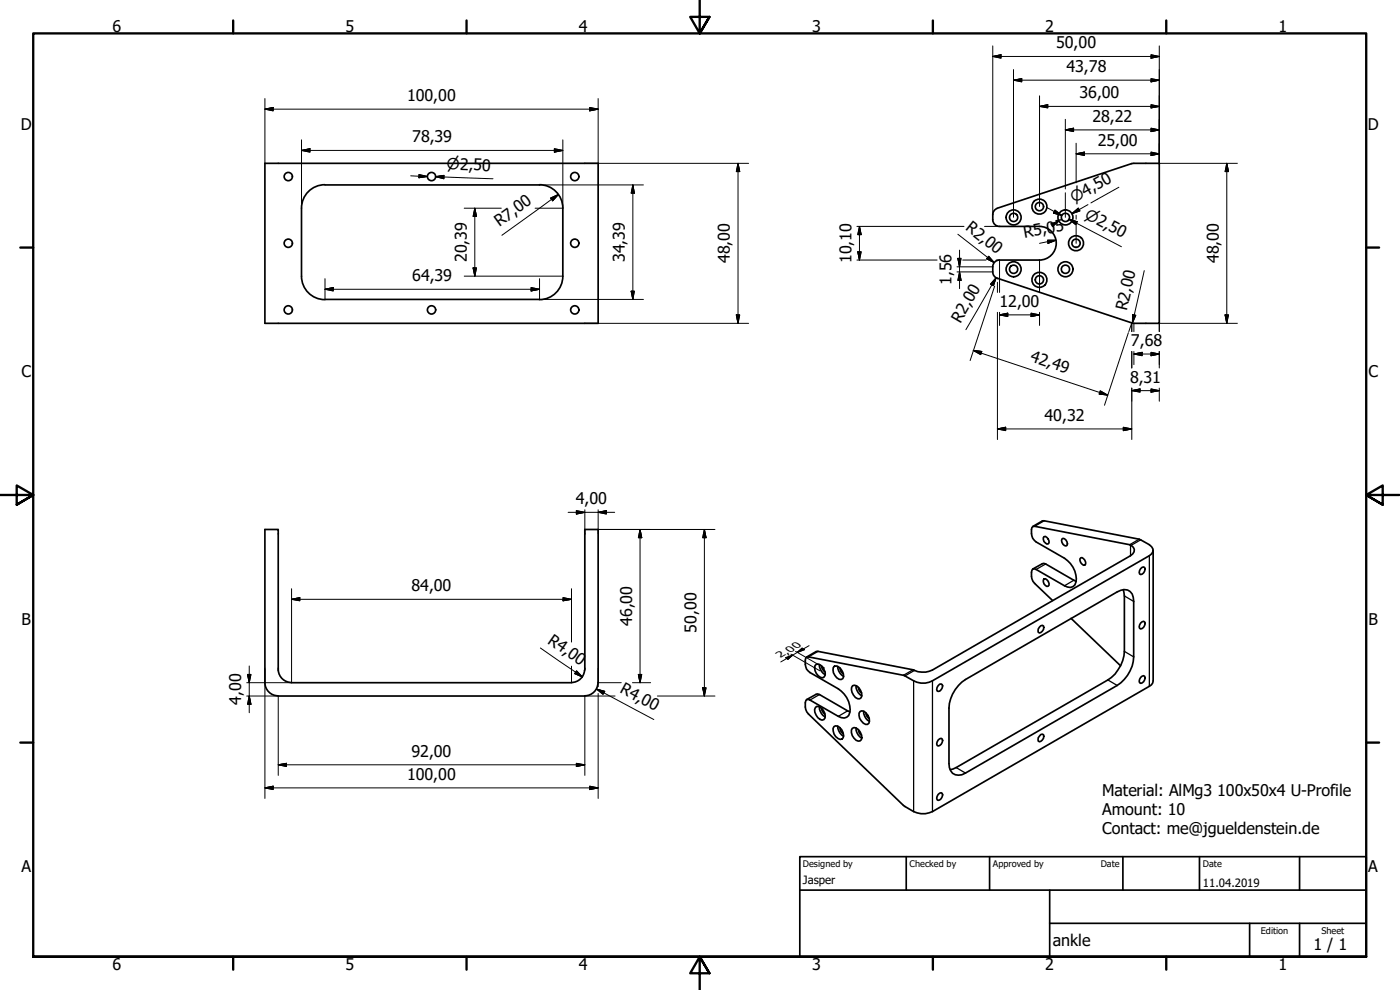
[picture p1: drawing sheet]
<svg xmlns="http://www.w3.org/2000/svg" width="420mm" height="297mm" viewBox="0 0 420 297" stroke-linecap="round" stroke-linejoin="round" font-family="sans-serif">
<!-- layer: Visible (ISO) -->
<g fill="none" stroke="#000" stroke-width=".51">
<path d="M79.5 49h100v48h-100zM97.5 55.4a7 7 0 0 0-7 7M97.5 55.5h64.4M161.9 55.4a7 7 0 0 1 7 7M339.7 49.1l-40.4 13.4M340.3 49l-.7 .1M340.3 49h7.6v48h-7.6M90.5 62.5v20.4M168.9 62.5v20.4M299.3 62.5a2 2 0 0 0-1.4 1.9 2.92 2.92 0 0 0 1 3.3l1 .2h12.1a5 5 0 0 1 5 5.1 5 5 0 0 1-5.1 5h-11.9a2 2 0 0 0-2.1 2v1.6M90.5 82.9a7 7 0 0 0 7 7M97.5 89.8h64.4"/>
<path d="M168.9 82.9a7 7 0 0 1-7 7M297.9 81.6a2 2 0 0 0 1.4 1.9M299.3 83.5l40.4 13.4M339.6 96.9l.7 .1M309.9 158l2.9-1.7h.6l28.5 5.5a7 7 0 0 1 4.1 2.9v.8l-.4 .7-.7 .5-65.1 37.6a5.8 5.8 0 0 1-5.6 0l-3.1-1.7-28.5-5.5-.5 .1a3.6 3.6 0 0 0 1 4.6l8.5 4.9a6.9 6.9 0 0 1 3.1 8 2.18 2.18 0 0 1-3.1 .2l-8.5-4.9-1-.1a3.9 3.9 0 0 0 .5 4.3l28.5 27.5a8.1 8.1 0 0 0 8.7 1.8l65.8-38 .5-1.2v-39.2M309.9 170.7l3.3-1.7 9.8 5.4M313.3 161a1.43 1.43 0 0 1 1.3 2.2 1.43 1.43 0 0 1-1.3-2.2zM313.3 173.7a1.43 1.43 0 0 1 1.3 2.2 1.43 1.43 0 0 1-1.3-2.2zM318.7 161.7l.3-.2a1.6 1.6 0 0 1 1.2 2.1l-.3 .2a1.6 1.6 0 0 1-1.2-2.1zM324.4 167.4a1.43 1.43 0 0 1 1.2 2.1 1.43 1.43 0 0 1-1.2-2.1zM337.1 176.9l.3 1.9v16.6a10.9 10.9 0 0 1-4.9 8.6l-45.5 26.3-1.8 .6M342.3 170.6l.9-.5 .3 .2a1.62 1.62 0 0 1-1.2 2.1l-.3-.2-.1-.4z"/>
<path d="M244.6 199.7l.4-.4a2.64 2.64 0 0 1 2.3 3.8 1.68 1.68 0 0 1-2.3-1.1l-.4-.8zM245.9 199.4a3.4 3.4 0 0 0 1.7 3M246.6 199.9a1.9 1.9 0 0 0 1 1.6M250.4 199.9a2.72 2.72 0 0 1 2.5 3.7 1.61 1.61 0 0 1-2.3-.9 2.16 2.16 0 0 1-.2-2.8zM251.4 199.9a3.5 3.5 0 0 0 1.8 3M312.4 187.8l.4-.2 .4 .2a1.62 1.62 0 0 1-1.2 2.1l-.4-.2a1.69 1.69 0 0 1 .8-1.9zM315.9 180.2l-5.4-5.1a3.9 3.9 0 0 1-.6-4.4l1.1 .2 8.5 4.9a2.16 2.16 0 0 0 2.5 .2 2.16 2.16 0 0 0 1-2.3 7.7 7.7 0 0 0-3.5-6.2l-8.5-4.9a3.5 3.5 0 0 1-1-4.6l.5-.1 28.5 5.5a1.73 1.73 0 0 1 1.4 1.6 1.73 1.73 0 0 1-1.1 1.7l-59.5 34.3a6.6 6.6 0 0 1-5.8 0l-28.5-5.6-.6 .1-2.8 1.7M321.4 185.5l14.9 14.3M342.3 186.9l.9-.5 .3 .2a1.62 1.62 0 0 1-1.2 2.1l-.3-.2-.1-.4zM87.5 204.8a4 4 0 0 1-4-3.6v-42.3h-4v42.3a8 8 0 0 0 .7 5.8 4 4 0 0 0 3.3 1.8h92a4.1 4.1 0 0 0 4-4M87.5 204.8h84M171.5 204.8a4.1 4.1 0 0 0 4-4v-41.9h4v45.9"/>
<path d="M242.1 209.9l3.3-1.7 9.7 5.4M244.7 212.3l.4-.4a2.73 2.73 0 0 1 2.2 4 1.91 1.91 0 0 1-2.4-1.3l-.4-.9v-.8zM245.9 212.1a3.4 3.4 0 0 0 1.7 3M246.6 212.6a1.9 1.9 0 0 0 1 1.6M250.3 218l.4-.2a2.66 2.66 0 0 1 2 3.9 2.3 2.3 0 0 1-2.6-2.3l-.1-.8zM251.4 217.9a3.7 3.7 0 0 0 1.8 3M252.1 218.4a1.91 1.91 0 0 0 .9 1.7M252.1 200.4a1.91 1.91 0 0 0 .9 1.7M255.8 218.6a1.68 1.68 0 0 1 2.3 1 2 2 0 0 1 0 2.7 2.67 2.67 0 0 1-2.3-3.7zM255.9 205.7a1.94 1.94 0 0 1 2.4 1.4 1.7 1.7 0 0 1-.3 2.6 2.74 2.74 0 0 1-2.1-4zM256.9 205.7a3.4 3.4 0 0 0 1.7 3.1M256.9 218.4a3.4 3.4 0 0 0 1.7 3.1"/>
<path d="M257.6 218.9a1.9 1.9 0 0 0 1 1.7M257.6 206.2a1.9 1.9 0 0 0 1 1.7M258.1 213.5a1.73 1.73 0 0 1 2.4 1.2 1.91 1.91 0 0 1-.2 2.6 2.78 2.78 0 0 1-2.2-3.8zM259.2 213.4a3.2 3.2 0 0 0 1.7 3M259.9 213.9a1.9 1.9 0 0 0 1 1.7M281.6 205.7l.4-.4 .8 .1a1.4 1.4 0 0 1-1.6 1.9v-1.1zM287.7 205.7l2.1-1.8 45.5-26.3a3.1 3.1 0 0 1 4.5 .6l.4 2.3v16.6a10.9 10.9 0 0 1-4.9 8.6l-45.5 26.3a3 3 0 0 1-3.5 .3 3 3 0 0 1-1.5-3.2v-16.6a10.7 10.7 0 0 1 2.9-6.8zM342.3 203.2l.9-.5 .3 .2a1.62 1.62 0 0 1-1.2 2.1l-.3-.2-.1-.4zM281.6 222l.8-.5 .4 .2a1.62 1.62 0 0 1-1.2 2.1l-.4-.2-.1-.4zM281.6 238.4l.8-.5 .4 .1a1.62 1.62 0 0 1-1.2 2.1l-.4-.1-.1-.5zM312.4 220.4l.4-.1 .4 .2a1.62 1.62 0 0 1-1.2 2.1l-.4-.2a1.69 1.69 0 0 1 .8-2z"/>
<circle cx="86.5" cy="53" r="1.24"/>
<circle cx="129.5" cy="53" r="1.24"/>
<circle cx="172.5" cy="53" r="1.24"/>
<circle cx="86.5" cy="73" r="1.24"/>
<circle cx="172.5" cy="73" r="1.24"/>
<circle cx="304.2" cy="65.2" r="1.24"/>
<circle cx="304.2" cy="65.2" r="2.25"/>
<circle cx="311.9" cy="62" r="1.24"/>
<circle cx="311.9" cy="62" r="2.25"/>
<circle cx="319.8" cy="65.2" r="2.25"/>
<circle cx="319.8" cy="65.2" r="1.24"/>
<circle cx="322.9" cy="73" r="2.25"/>
<circle cx="322.9" cy="73" r="1.24"/>
<circle cx="86.5" cy="93" r="1.24"/>
<circle cx="129.5" cy="93" r="1.24"/>
<circle cx="172.5" cy="93" r="1.24"/>
<circle cx="304.2" cy="80.8" r="1.24"/>
<circle cx="304.2" cy="80.8" r="2.25"/>
<circle cx="311.9" cy="84" r="2.25"/>
<circle cx="311.9" cy="84" r="1.24"/>
<circle cx="319.8" cy="80.8" r="2.25"/>
<circle cx="319.8" cy="80.8" r="1.24"/>
</g>
<!-- layer: Visible Narrow (ISO) -->
<g fill="none" stroke="#000" stroke-width=".38">
<path d="M313.4 156.3l-2.9 1.6M313.8 169.2l-2.8 1.7M322.3 174.1l-2.8 1.7M337.4 178.8l2.8 1.7M339.3 163.5v3.2M341.9 161.8l-2.9 1.6M342.3 162l-2.8 1.6M344.9 166.7v39.2M245.5 195.4l-2.9 1.7M337.4 195.4l2.8 1.7M245.9 208.4l-2.8 1.6M254.4 213.3l-2.8 1.6"/>
<path d="M274 201l-2.9 1.6M274.2 204.3v39.2M274.4 201.2l-2.8 1.6M279.8 204.3v39.2M332.5 204l2.8 1.7M287 230.3l2.8 1.7"/>
</g>
<!-- layer: Border (ISO) -->
<g fill="none" stroke="#000" stroke-width=".7">
<path d="M70 6.1v3.9M140 6.1v3.9M210 0v10l-2.9-4.9h5.8l-2.9 4.9 2.9-4.9M280 6.1v3.9M350 6.1v3.9M6.1 74.3h3.9M410 74.3h3.9M0 148.5h10l-5-2.8v5.7l5-2.9-5 2.9M420 148.5h-10l5-2.8v5.7l-5-2.9 5 2.9M6.1 222.8h3.9M410 222.8h3.9M10 287.1v-277.1h400v277.1h-400h400"/>
<path d="M70 287.1v3.8M140 287.1v3.8M212.9 292l-2.9-4.9 2.9 4.9h-5.8l2.9-4.9v9.9M280 287.1v3.8M350 287.1v3.8"/>
</g>
<!-- layer: Title (ISO) -->
<path d="M240 257h170v30.1h-170zM272 257v10.1M297 257v10.1M337 257v10.1M360 257v10.1M390 257v10.1M240 267.1h170M315 277h95M315 267.1v20M375 277v10.1M390 277v10.1" fill="none" stroke="#000" stroke-width=".51"/>
<!-- layer: Dimension (ISO) -->
<g fill="none" stroke="#000" stroke-width=".3">
<path d="M297.9 16.9l2.5-.5v1zM297.9 16.9h50M297.9 13.8v50.6M345.4 16.4l2.5 .5-2.5 .5zM347.9 13.8v35.2h23.4M79.5 32.8l2.5-.6v1.1zM79.5 29.6v19.4M79.5 32.8h100M177 32.2l2.5 .6-2.5 .5zM179.5 29.6v19.4M304.2 24.1l2.4-.5v1zM304.2 24.1h43.7"/>
<path d="M304.2 20.9v44.3M312 31.9l2.5-.5v1zM312 28.8v33.2M312 31.9h35.9M319.7 39l2.5-.5v1zM319.7 39h28.2M319.7 35.8v20.9M345.4 38.5l2.5 .5-2.5 .5zM345.4 31.4l2.5 .5-2.5 .5zM345.4 23.6l2.5 .5-2.5 .5zM90.5 45.1l2.5-.5v1zM90.5 45.1h78.4"/>
<path d="M90.5 42v20.5M123.3 52.8l5 .1M125.7 52.4l2.6 .5-2.6 .4zM130.7 53l2.5-.4v1zM133.2 53.1l-2.5-.1 17.3 .6M161.9 55.5h31.2M165.2 59.4l2.4-1.1-1.7 1.9zM166.4 44.6l2.5 .5-2.5 .5zM167.6 58.3l-17 12.3M168.9 42v20.5h-8.3M175.5 49h49.2M189.9 55.5l.5 2.5h-1z"/>
<path d="M189.9 55.5v34.3M221.5 49l.5 2.5h-1zM221.5 49v48M319.7 57.8v7.4M323 46.2l2.4-.6v1.1zM323 46.2h24.9M323 43v11.8M335.8 56.2l-8.4 4.7M345.4 45.6l2.5 .6-2.5 .5zM368.2 49l.5 2.5h-1zM368.2 49v48M139.3 62.5h11.1"/>
<path d="M142.5 62.5l.5 2.4h-1zM142.5 62.5v20.4M257.2 78h24M257.2 67.9h32.1M257.4 75.6h1l-.5 2.4zM257.9 67.9l.5 2.5h-1zM257.9 67.9v10.1M287.5 70.3l10.9 8.5M287.5 77.5h.9l-.4 2.6zM288 75v11.6M288.9 78h7M295.5 67.9h4.5"/>
<path d="M296.7 76.9l1.7 1.9-2.3-1.2zM299 78h1v9.7M312 78v9.7M314.2 62.3l4.4 2.3M314.4 72.1h2.5l-2.4 .9zM316.6 63l2 1.6-2.4-.7zM316.9 72.1l-4.9 .9M320.8 65.8l2.5 .7-.5 .9zM321.7 64.1l1.9-1.6 .5 .8zM323 64.6v1.2M323 66.9v6.1M323 67l-2.2-1.2 15.7 8.2"/>
<path d="M326.5 61.4l-4.8 2.7 2.1-1.2M97.5 86.8l2.5-.5v1zM97.5 86.8h64.4M97.5 83.6v6.2M139.3 82.9h29.6M142 80.4h1l-.5 2.5zM159.4 86.3l2.5 .5-2.5 .5zM161.9 83.6v6.2h31.2M175.5 97h49.2M189.4 87.4h1l-.5 2.4zM221 94.5h1l-.5 2.5zM287.2 80.1h10.7"/>
<path d="M287.2 81.6h10.7M288 81.6l.4 2.5h-.9zM298.5 85.8l-7.4 22.4M299 83.3l-.9 2.4-.9-.4zM299 83.3l-9.1 15.6M299.3 83.6v.1M299.3 84.7v3M299.3 93.7v38.2M300 94.5l2.5-.5v1zM300 94.5h12M300 93.7v3.9M309.4 94l2.6 .5-2.6 .5z"/>
<path d="M312 93.7v3.9M338.6 99.8l-7.1 21.8M338.8 99.5l.9-2.6v2.6M339.9 94.4l1 .2-1 2.4zM340.3 97v2.5M343.4 81.2l-3.5 15.8M367.7 94.5h1l-.5 2.5zM371.3 97h-23.4v2.5M292.1 105.1l2.5 .4-.3 .9zM292.1 105.1l40.3 13.4M330.2 117.3l2.2 1.2-2.5-.3zM339.7 117.2l2.4-.5v1z"/>
<path d="M339.7 117.2h8.2M339.7 105.5v4.9M339.7 116.4v15.5M340.3 106.2l2.5-.5v1zM340.3 106.2h7.6M340.3 105.5v3.9M345.4 105.7l2.5 .5-2.5 .5zM345.4 116.7l2.5 .5-2.5 .5zM347.9 105.5v4.9M347.9 116.4v4M299.3 128.7l2.5-.5v1zM299.3 128.7h40.4"/>
<path d="M337.1 128.2l2.6 .5-2.6 .5zM170.5 153.7h14M173 153.2l2.5 .5-2.5 .5zM175.5 153v7.2M179.5 153.7l2.5-.5v1zM179.5 153v7.2M179.5 158.9h35.1M192.1 158.9l.5 2.4h-1zM192.1 158.9v45.9M211.4 158.9l.5 2.4h-1zM211.4 158.9v49.9M87.5 179.8l2.5-.5v1z"/>
<path d="M87.5 179.8h84M87.5 176.6v28.2h-13.5M169 179.3l2.5 .5-2.5 .5zM171.5 176.6v16M74.8 199.8v14.1M162.2 194.4l12.6 8.7M171.5 199.9v4.9M235.8 197.3l2.1-.7-1.4 1.2zM237.4 196.3l8.7 5M238.8 195.4l8.7 5.1M239.3 195.8l1.4-1.3 .7 .4zM242.8 193.7l-8.5 4.9"/>
<path d="M74 208.8h9.5v23.8M74.3 202.4h1l-.5 2.4zM74.8 208.8l.5 2.5h-1zM79.5 200.5v39.1M173 201.3l1.8 1.8-2.3-1zM179 206.7l2.5 .7-.5 .9zM179 206.7l17.2 9.2M179.5 200.5v5.5M179.5 208.1v31.5M179.5 204.8h6.9M184.6 208.8h-9.1v23.8M189.8 204.8h5.5"/>
<path d="M191.6 202.4h1l-.5 2.4zM197.3 208.8h17.3M210.9 206.4h1l-.5 2.4zM79.5 236.4l2.5-.5v1zM79.5 236.4h100M83.5 229.5l2.5-.5v1zM83.5 229.5h92M173 229l2.5 .5-2.5 .5zM177 235.9l2.5 .5-2.5 .5z"/>
</g>
<g fill="#000" stroke="#000" stroke-width=".3">
<path d="M297.9 16.9l2.5-.5zM297.9 16.9l2.5-.5v1zM345.4 17.4l2.5-.5zM345.4 16.4l2.5 .5-2.5 .5zM79.5 32.8l2.5-.6zM79.5 32.8l2.5-.6v1.1zM177 33.3l2.5-.5zM177 32.2l2.5 .6-2.5 .5zM304.2 24.1l2.4-.5zM304.2 24.1l2.4-.5v1zM312 31.9l2.5-.5zM312 31.9l2.5-.5v1z"/>
<path d="M319.7 39l2.5-.5zM319.7 39l2.5-.5v1zM345.4 39.5l2.5-.5zM345.4 38.5l2.5 .5-2.5 .5zM345.4 32.4l2.5-.5zM345.4 31.4l2.5 .5-2.5 .5zM345.4 24.6l2.5-.5zM345.4 23.6l2.5 .5-2.5 .5zM90.5 45.1l2.5-.5zM90.5 45.1l2.5-.5v1zM125.7 53.3l2.6-.4zM125.7 52.4l2.6 .5-2.6 .4z"/>
<path d="M130.7 53l2.5-.4zM130.7 53l2.5-.4v1zM166.4 45.6l2.5-.5zM166.4 44.6l2.5 .5-2.5 .5zM189.9 55.5l.5 2.5zM189.9 55.5l.5 2.5h-1zM221.5 49l.5 2.5zM221.5 49l.5 2.5h-1zM323 46.2l2.4-.6zM323 46.2l2.4-.6v1.1zM345.4 46.7l2.5-.5zM345.4 45.6l2.5 .6-2.5 .5z"/>
<path d="M368.2 49l.5 2.5zM368.2 49l.5 2.5h-1zM142.5 62.5l.5 2.4zM142.5 62.5l.5 2.4h-1zM167.6 58.3l-1.7 1.9zM165.2 59.4l2.4-1.1-1.7 1.9zM257.4 75.6l.5 2.4zM257.4 75.6h1l-.5 2.4zM257.9 67.9l.5 2.5zM257.9 67.9l.5 2.5h-1zM287.5 77.5l.5 2.6zM287.5 77.5h.9l-.4 2.6z"/>
<path d="M296.1 77.6l2.3 1.2zM296.7 76.9l1.7 1.9-2.3-1.2zM314.5 73l2.4-.9zM314.4 72.1h2.5l-2.4 .9zM315.8 68l2-1.7zM315.3 67.1l2.5-.8-2 1.7zM316.2 63.9l2.4 .7zM316.6 63l2 1.6-2.4-.7zM320.8 65.8l2.5 .7zM320.8 65.8l2.5 .7-.5 .9zM321.7 64.1l1.9-1.6zM321.7 64.1l1.9-1.6 .5 .8z"/>
<path d="M97.5 86.8l2.5-.5zM97.5 86.8l2.5-.5v1zM142 80.4l.5 2.5zM142 80.4h1l-.5 2.5zM159.4 87.3l2.5-.5zM159.4 86.3l2.5 .5-2.5 .5zM189.4 87.4l.5 2.4zM189.4 87.4h1l-.5 2.4zM221 94.5l.5 2.5zM221 94.5h1l-.5 2.5zM288 81.6l.4 2.5zM288 81.6l.4 2.5h-.9z"/>
<path d="M299 83.3l-.9 2.4zM299 83.3l-.9 2.4-.9-.4zM300 94.5l2.5-.5zM300 94.5l2.5-.5v1zM309.4 95l2.6-.5zM309.4 94l2.6 .5-2.6 .5zM339.9 94.4v2.6zM339.9 94.4l1 .2-1 2.4zM367.7 94.5l.5 2.5zM367.7 94.5h1l-.5 2.5zM292.1 105.1l2.5 .4zM292.1 105.1l2.5 .4-.3 .9z"/>
<path d="M329.9 118.2l2.5 .3zM330.2 117.3l2.2 1.2-2.5-.3zM339.7 117.2l2.4-.5zM339.7 117.2l2.4-.5v1zM340.3 106.2l2.5-.5zM340.3 106.2l2.5-.5v1zM345.4 106.7l2.5-.5zM345.4 105.7l2.5 .5-2.5 .5zM345.4 117.7l2.5-.5zM345.4 116.7l2.5 .5-2.5 .5zM299.3 128.7l2.5-.5zM299.3 128.7l2.5-.5v1z"/>
<path d="M337.1 129.2l2.6-.5zM337.1 128.2l2.6 .5-2.6 .5zM173 154.2l2.5-.5zM173 153.2l2.5 .5-2.5 .5zM179.5 153.7l2.5-.5zM179.5 153.7l2.5-.5v1zM87.5 179.8l2.5-.5zM87.5 179.8l2.5-.5v1zM192.1 158.9l.5 2.4zM192.1 158.9l.5 2.4h-1zM211.4 158.9l.5 2.4zM211.4 158.9l.5 2.4h-1z"/>
<path d="M169 180.3l2.5-.5zM169 179.3l2.5 .5-2.5 .5zM236.5 197.8l1.4-1.2zM235.8 197.3l2.1-.7-1.4 1.2zM239.3 195.8l1.4-1.3zM239.3 195.8l1.4-1.3 .7 .4zM74.3 202.4l.5 2.4zM74.3 202.4h1l-.5 2.4zM74.8 208.8l.5 2.5zM74.8 208.8l.5 2.5h-1zM172.5 202.1l2.3 1zM173 201.3l1.8 1.8-2.3-1z"/>
<path d="M179 206.7l2.5 .7zM179 206.7l2.5 .7-.5 .9zM191.6 202.4l.5 2.4zM191.6 202.4h1l-.5 2.4zM210.9 206.4l.5 2.4zM210.9 206.4h1l-.5 2.4zM79.5 236.4l2.5-.5zM79.5 236.4l2.5-.5v1zM83.5 229.5l2.5-.5zM83.5 229.5l2.5-.5v1zM173 230l2.5-.5zM173 229l2.5 .5-2.5 .5z"/>
<path d="M177 236.9l2.5-.5zM177 235.9l2.5 .5-2.5 .5z"/>
</g>
<g font-size="4.8">
<text x="33.7" y="9.6">6</text>
<text x="103.7" y="9.6">5</text>
<text x="173.7" y="9.6">4</text>
<text x="243.7" y="9.6">3</text>
<text x="313.7" y="9.6">2</text>
<text x="383.7" y="9.6">1</text>
<text x="317" y="14.5">50,00</text>
<text x="320.1" y="21.7">43,78</text>
<text x="324" y="29.5">36,00</text>
<text x="122.2" y="30.3">100,00</text>
<text x="6.2" y="38.9">D</text>
<text x="327.9" y="36.6">28,22</text>
<text x="410.5" y="38.9">D</text>
<text x="123.7" y="42.7">78,39</text>
<text x="329.4" y="43.7">25,00</text>
<text x="149.9" y="68.2" transform="rotate(-36 149.9 68.2)">R7,00</text>
<text x="289.6" y="68.8" transform="rotate(38 289.6 68.8)">R2,00</text>
<text x="307.5" y="71.4" transform="rotate(-10 307.5 71.4)">R5,05</text>
<text x="140.1" y="78.7" transform="rotate(-90 140.1 78.7)">20,39</text>
<text x="187.5" y="78.7" transform="rotate(-90 187.5 78.7)">34,39</text>
<text x="219.1" y="79" transform="rotate(-90 219.1 79)">48,00</text>
<text x="255.5" y="79" transform="rotate(-90 255.5 79)">10,10</text>
<text x="365.8" y="79" transform="rotate(-90 365.8 79)">48,00</text>
<text x="123.7" y="84.4">64,39</text>
<text x="285.6" y="85.5" transform="rotate(-90 285.6 85.5)">1,56</text>
<text x="300" y="92.1">12,00</text>
<text x="338.1" y="93.5" transform="rotate(-77 338.1 93.5)">R2,00</text>
<text x="288.2" y="97.1" transform="rotate(-60 288.2 97.1)">R2,00</text>
<text x="339.4" y="103.8">7,68</text>
<text x="6.4" y="113.1">C</text>
<text x="309" y="108.3" transform="rotate(18 309 108.3)">42,49</text>
<text x="410.7" y="113.1">C</text>
<text x="339.2" y="114.8">8,31</text>
<text x="313.5" y="126.3">40,32</text>
<text x="172.8" y="151.3">4,00</text>
<text x="123.5" y="177.4">84,00</text>
<text x="6.4" y="187.4">B</text>
<text x="189.7" y="187.8" transform="rotate(-90 189.7 187.8)">46,00</text>
<text x="209" y="189.8" transform="rotate(-90 209 189.8)">50,00</text>
<text x="410.7" y="187.4">B</text>
<text x="164.1" y="192.9" transform="rotate(34 164.1 192.9)">R4,00</text>
<text x="185.8" y="207.6" transform="rotate(28 185.8 207.6)">R4,00</text>
<text x="72.4" y="211.5" transform="rotate(-90 72.4 211.5)">4,00</text>
<text x="123.5" y="227.1">92,00</text>
<text x="122.2" y="234">100,00</text>
<text x="330.8" y="238.9">Material: AlMg3</text>
<text x="365.3" y="238.9">100x50x4 U-Profile</text>
<text x="330.8" y="244.6">Amount: 10</text>
<text x="330.8" y="250.4">Contact: me@jgueldenstein.de</text>
<text x="6.4" y="261.7">A</text>
<text x="410.7" y="261.7">A</text>
<text x="316" y="283.8">ankle</text>
<text x="394.2" y="285">1 / 1</text>
<text x="33.7" y="290.9">6</text>
<text x="103.7" y="290.9">5</text>
<text x="173.7" y="290.9">4</text>
<text x="243.7" y="290.9">3</text>
<text x="313.7" y="290.9">2</text>
<text x="383.7" y="290.9">1</text>
</g>
<g font-size="4.6">
<text x="134" y="50.7" transform="rotate(2 134 50.7)">⌀2,50</text>
<text x="322.4" y="60.9" transform="rotate(-29 322.4 60.9)">⌀4,50</text>
<text x="325.2" y="65.4" transform="rotate(28 325.2 65.4)">⌀2,50</text>
</g>
<g font-size="3.4">
<text x="241" y="265.4">Jasper</text>
<text x="361" y="266">11.04.2019</text>
</g>
<text font-size="3.1" x="234.3" y="197.5" transform="rotate(-30 234.3 197.5)">2,00</text>
<g font-size="2.7">
<text x="241" y="260.1">Designed by</text>
<text x="273" y="260.1">Checked by</text>
<text x="298" y="260.1">Approved by</text>
<text x="330.3" y="260">Date</text>
<text x="361" y="260">Date</text>
<text x="378.4" y="280.1">Edition</text>
<text x="396.6" y="280.1">Sheet</text>
</g>
</svg>
